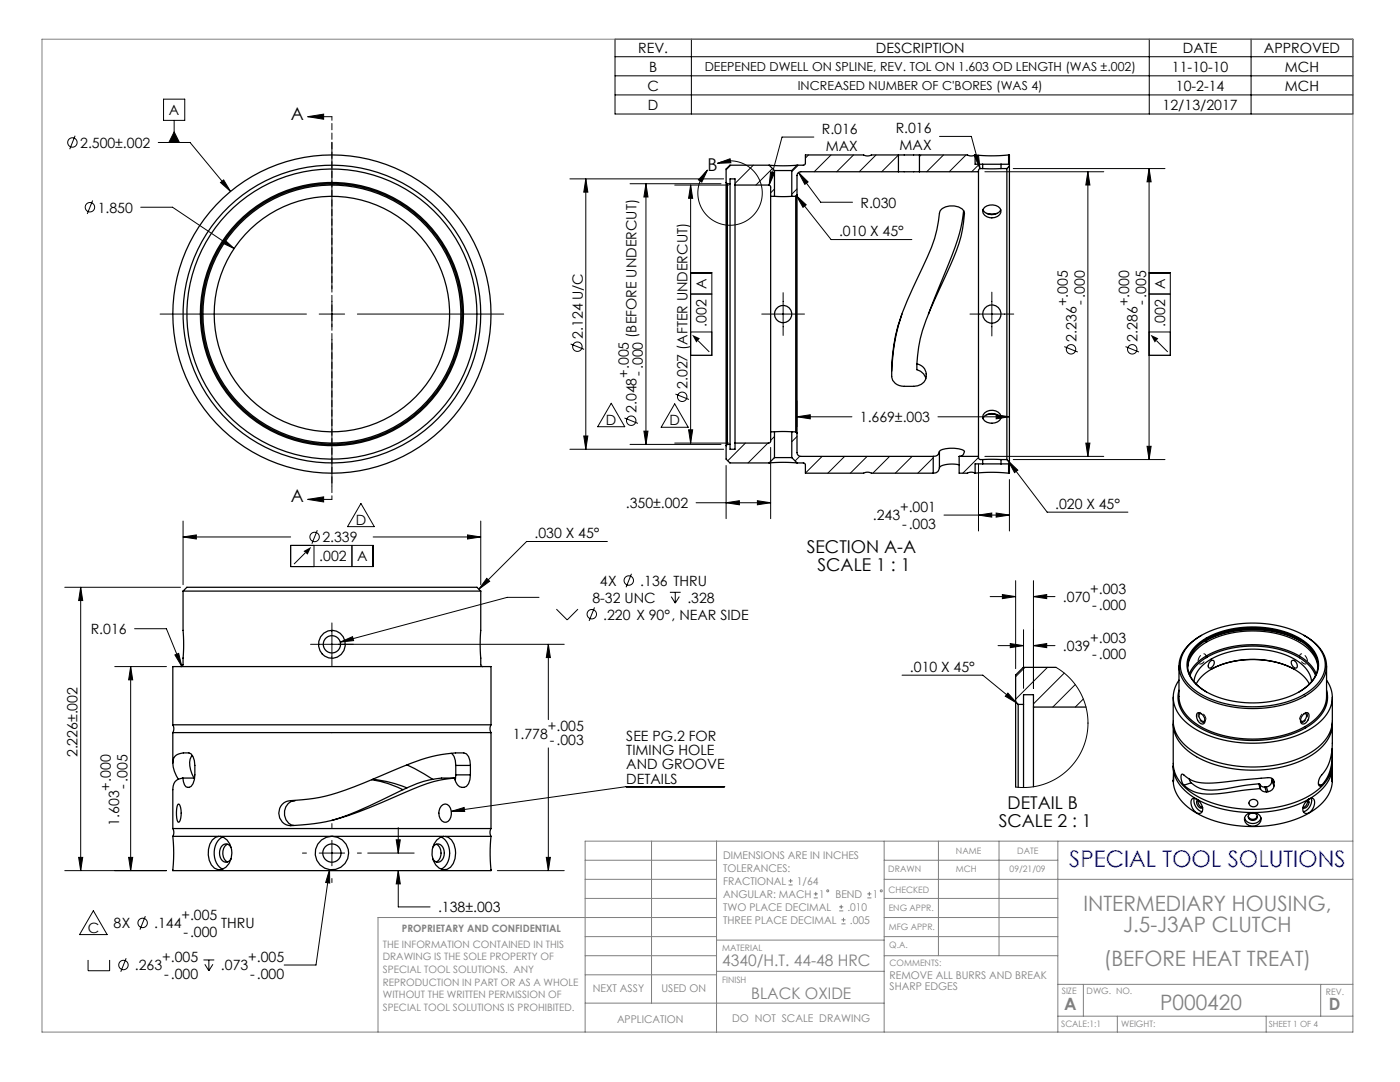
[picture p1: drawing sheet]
<svg xmlns="http://www.w3.org/2000/svg" width="279mm" height="216mm" viewBox="0 0 279 216" stroke-linecap="round" stroke-linejoin="round" font-family="sans-serif">
<g fill="none" stroke="#000" stroke-width=".2">
<path d="M32.6 19.8h4.3v4.2h-4.3zM122.7 7.8h147.3v15h-147.3zM122.7 15.1h147.3M122.7 18.9h147.3M122.7 11.3h147.3M138 7.8v15M229.4 7.8v15M249.7 7.8v15M15 27.1l-1.1 2.7M31.6 28.4h6.3l8.1 9.8M34.8 26.3l1 2.1h-2.1zM34.8 24v4.4"/>
<path d="M44 36.4l.6-.5 1.4 2.3zM61.4 23.3l3.2-.5v1zM61.4 23.3h4.8M66.2 28.4v29.2M113.7 35.7h30.7M116.9 35.7l.4 2.6h-.8zM116.9 35.7v53.9M125.7 36.7h18.2M128.9 36.7l.4 2.6h-.8zM128.9 36.7v52M134.7 36.9h10.7M137.8 36.9v51.5"/>
<path d="M137.8 36.9l.4 2.7h-.8zM141.2 33.9l-1.1 2.4-.7-.4zM143.2 32.6a6.4 6.4 0 0 1 8.9 5.9 6.4 6.4 0 0 1-8.9 5.9 6.4 6.4 0 0 1-2-10.5M143.2 32.6l2.5-.9 .2 .8zM145.8 33l-.9 .9M150.3 33l-3.6 3.6M153.8 34.3l.8 .2-1.1 2.4zM154.2 33.6l-3.3 3.3M154.6 37.7l-.8 .8M158.9 39l2 1.9-.6 .5zM158.9 39l7 8.8h16.1M159.1 37.7l-1.1 1.1"/>
<path d="M159.3 33l-1.3 1.3M159.4 34.4l1.9 1.9-.7 .5zM159.4 34.4l4.4 6h6.3M161.4 30.9l-.7 .6M162.4 27.3h-6.3l-2.6 9.6M165.8 30.9l-3.3 3.4M170.3 30.9l-3.3 3.4M174.8 30.9l-3.3 3.4M179.3 30.9l-3.3 3.4M183.8 30.9l-.3 .3M187.5 27.2h6.4l1.7 6.5M188.3 30.9l-3.4 3.4"/>
<path d="M192.8 30.9l-3.4 3.4M194.5 31.2l.8-.2 .3 2.7zM195.4 32.8l-1.5 1.5M196.5 34.3h23.8M199.9 32.8l-.1 .1M201.5 31.2l-.2 .2M202.2 33.6h30.3M217.1 34.3v56.8M217.1 34.3l.4 2.6h-.8zM229.3 33.6v58.1M229.3 33.6l.4 2.7h-.8zM18.5 40l-1.1 2.7"/>
<path d="M28.1 41.4h6.3l12.3 8.2M44.8 47.8l1.9 1.8-2.4-1.1zM137.8 58.7h4.3M137.8 54.4h4.3v16.5h-4.3M156.3 58.4v8.5M197.9 58.3v8.7M229.3 58.7h4.3M229.3 54.4h4.3v16.5h-4.3M31.9 62.7h29.3M63.7 62.7h5.1M66.2 60.1v5.1M66.2 67.7v29.3"/>
<path d="M71.3 62.7h29.2M113.9 68.6l2.7 1.1M134.8 78.6l2.7 1.1M137.8 66.2h4.3M139.3 68l2.3 2.2M152 62.7h8.6M159.1 80v5.1M193.6 62.7h8.7M212.4 69.2l2.7 1M224.6 69.2l2.7 1M229.3 66.2h4.3M230.8 68l2.2 2.2"/>
<path d="M61.4 99.7l3.2-.6v1.1zM61.4 99.7h4.8M113.7 89.6h30.7M116.5 87h.8l-.4 2.6zM122 80.5l2.7 4.6h-5.4zM124.6 83.4l2.7 1.1M125.7 88.7h18.2M128.5 86h.8l-.4 2.7zM134.7 80.6l2.7 4.7h-5.4zM134.7 88.4h10.7M137.4 85.8h.8l-.4 2.6zM144.9 92.9v10.6"/>
<path d="M148.8 88.4l-3.6 3.5M151.2 99.9l2.6 .4-2.6 .4zM153.3 88.4l-4 4M153.8 89.3v14.2M154.6 87.1l-.8 .8M159.1 87.1l-1.1 1M159.1 83.2l2.6-.4v.8zM159.1 83.2h10.9M159.6 91l-.9 1M164.1 91.1l-3.4 3.3M168.6 91.1l-3.4 3.3M173.1 91.1l-3.4 3.3"/>
<path d="M177.5 91.1l-3.3 3.3M182 91.1l-3.3 3.3M186.2 91.3l-3 3.1M187.2 83.2h14.3M195.3 91.3l-3.1 3.1M195.3 92.6v13.4M196.5 91.1h23.8M198.8 82.8l2.7 .4-2.7 .4zM201.2 92l1.9 1.8-.6 .5zM201.2 92l7.8 10.2h16.1M201.5 94.1l-.2 .2M201.5 95.7v10.3"/>
<path d="M202.2 91.7h30.3M216.7 88.4h.8l-.4 2.7zM228.9 89.1h.8l-.4 2.6zM12.9 117.2h23.1M16.1 117.2l.4 2.6h-.8zM16.1 117.2v56.5M36.5 107.1l2.7-.4v.9zM36.5 104v12.7M36.5 107.1h21.5M58 108.8h16.5v4.3h-16.5zM60.9 110.3l-2.2 2.3M62.7 108.8v4.3"/>
<path d="M63.3 105.8l-1.1 2.7M70.2 108.8v4.3M72 100.5l2.7 4.6h-5.3zM74.5 107.1h21.4M93.3 106.7l2.6 .4-2.6 .5zM95.9 104v12.7M97.1 115.4l.6 .6-2.1 1.6zM107.6 119.2h-6.4l-33.3 8.9M121.2 108h-16.1l-9.5 9.6M126 114.5l-1.1 2.7M133.7 118.2h2.1M134 119l.8 1.3"/>
<path d="M134.8 118.2v2.1M135.6 119l-.8 1.3M138.9 100.3h14.9M144.9 100.3l2.7-.4v.8zM188.4 102.8h13.1M195.3 102.8l2.6-.4v.8zM197.6 119h5.1M198.8 102.4l2.7 .4-2.7 .4zM200 118.6l2.7 .4-2.7 .5zM202.7 115.9v17.5M206.2 119l2.7-.4v.9zM206.2 115.9v21.5"/>
<path d="M206.2 119h4.3M22.9 133h10.3M26.1 133l.4 2.7h-.8zM26.1 133v40.7M26.9 125.5h6.3l3.1 7.5M34.9 130.7l.8-.3 .6 2.6zM66.2 124.3v8.5M67.9 128.1l2.5-1.1 .2 .8zM109.4 128.6l.4 2.6h-.8zM109.4 128.6v15M111 121.5l2.2 2.2 2.1-2.2M112.6 128.6h-50.6"/>
<path d="M118.6 121.2l-1 2.7M180 134.7h16.1l6.8 5.6M199.2 128.8h5.1M201.1 138.3l1.8 2-2.3-1.4zM201.6 128.4l2.7 .4-2.7 .4zM204.3 125.7v11.7M204.6 133.2l-1.9 1.8M206.2 128.8l2.7-.4v.8zM206.2 128.8h4.3M209 133.2l-6.3 6.3M210.7 133.2l1.9 1.3 1.6 1.5 1.2 1.8 .9 2 .6 2.2 .2 2.2-.1 2.2-.6 2-.8 2-1.2 1.8-1.6 1.7-1.6 1.2-2 1.1-2.2 .6-2.1 .3-2.2-.1M212.4 134.3l-6.2 6.2"/>
<path d="M214.6 136.6l-4.5 4.5M216.2 139.5l-1.6 1.6M109.4 149.2v24.5M144.6 157h-19.6l-34.9 4.9M12.9 173.7h20.3M15.7 171.1h.8l-.4 2.6zM25.7 171.1h.8l-.4 2.6zM60.4 170.2h.8M63.7 170.2h5.1M65.8 173.5v2.7l-.8-.1zM65.8 173.5l-2.7 19.1h-6.4M66.2 164.3v.8"/>
<path d="M66.2 167.7v5.1M66.2 175.3v.8M71.3 170.2h.8M73.4 170.2h9.3M79.1 167.6h.8l-.4 2.6zM79.5 173.7l.4 2.7h-.8zM79.5 173.7v7.3h6.3M79.5 165.1v5.1M90.1 161.9l2.5-.8 .1 .8zM99.3 173.7h13.3M109 171.1h.8l-.4 2.6zM17.6 191.5v2.2h4.3v-2.2"/>
<path d="M18.6 181.7l2.8 4.8h-5.5zM25.2 191.2l-1.1 2.7M29 182.8l-1.1 2.7M40.6 191.5h2.2M40.9 192.4l.8 1.3M41.7 191.5v2.2M42.5 192.4l-.8 1.3"/>
<circle cx="14.5" cy="28.4" r=".94"/>
<circle cx="17.9" cy="41.3" r=".94"/>
<circle cx="115.2" cy="69.2" r=".94"/>
<circle cx="136.1" cy="79.2" r=".94"/>
<circle cx="213.7" cy="69.7" r=".94"/>
<circle cx="226" cy="69.7" r=".94"/>
<circle cx="126" cy="83.9" r=".94"/>
<circle cx="62.8" cy="107.1" r=".94"/>
<circle cx="125.5" cy="115.8" r=".94"/>
<circle cx="118.1" cy="122.6" r=".94"/>
<circle cx="24.6" cy="192.6" r=".94"/>
<circle cx="28.5" cy="184.2" r=".94"/>
</g>
<g fill="#000">
<path d="M138.1 66.8l1.6 .7-.7 .8zM229.6 66.8l1.6 .7-.7 .8zM60.6 110l1.5-.9-.7 1.6zM90.1 161.9l2.5-.8 .1 .8z"/>
<path d="M44 36.4l2 1.8-1.4-2.3zM44.8 47.8l-.5 .7 2.4 1.1zM65.8 173.5l-.8 2.6 .8 .1zM79.5 173.7l.4 2.7h-.8zM79.1 167.6h.8l-.4 2.6zM93.3 106.7l2.6 .4-2.6 .5zM36.5 107.1l2.7-.4v.9zM97.1 115.4l.6 .6-2.1 1.6zM67.9 128.1l2.7-.3-.2-.8zM34.9 130.7l1.4 2.3-.6-2.6zM109.4 128.6l.4 2.6h-.8zM109 171.1h.8l-.4 2.6zM151.2 99.9l2.6 .4-2.6 .4zM144.9 100.3l2.7-.4v.8zM198.8 102.4l2.7 .4-2.7 .4zM195.3 102.8l2.6-.4v.8zM159.4 34.4l1.2 2.4 .7-.5zM158.9 39l2 1.9-.6 .5zM198.8 82.8l2.7 .4-2.7 .4zM159.1 83.2l2.6-.4v.8zM201.2 92l1.9 1.8-.6 .5zM194.5 31.2l1.1 2.5-.3-2.7zM153.8 34.3l-.3 2.6 1.1-2.4zM200 118.6l2.7 .4-2.7 .5zM206.2 119l2.7-.4v.9zM206.2 128.8l2.7-.4v.8zM201.6 128.4l2.7 .4-2.7 .4zM201.1 138.3l1.8 2-2.3-1.4z"/>
<path d="M61.4 23.3l3.2-.5v1zM61.4 99.7l3.2-.6v1.1zM34.8 26.3l1 2.1h-2.1z"/>
<path d="M116.9 35.7l.4 2.6h-.8zM116.5 87h.8l-.4 2.6z"/>
<path d="M128.9 36.7l.4 2.6h-.8zM128.5 86h.8l-.4 2.7z"/>
<path d="M141.2 33.9l-1.1 2.4-.7-.4zM143.2 32.6l2.5-.9 .2 .8z"/>
<path d="M217.1 34.3l.4 2.6h-.8zM216.7 88.4h.8l-.4 2.7z"/>
<path d="M229.3 33.6l.4 2.7h-.8zM228.9 89.1h.8l-.4 2.6z"/>
<path d="M26.1 133l.4 2.7h-.8zM25.7 171.1h.8l-.4 2.6zM16.1 117.2l.4 2.6h-.8zM15.7 171.1h.8l-.4 2.6zM137.8 36.9l.4 2.7h-.8zM137.4 85.8h.8l-.4 2.6z"/>
</g>
<g fill="none" stroke="#808080" stroke-width=".2">
<path d="M8.4 7.8h261.6v198.1h-261.6zM116.8 171.7h26.2M116.8 175.5h26.2M116.8 179.3h26.2M130 167.8v32.4M143 167.8v38.1M157.4 176.6h.8M157.4 175.8h.8M157.8 175.4v.8M162.4 179.2h.8M162.4 178.4h.8M162.8 178v.8"/>
<path d="M173.1 179.2h.8M173.1 178.4h.8M173.5 178v.8M176.5 167.8v38.1M176.5 171.7h34.6M176.5 175.5h93.5M176.5 179.3h34.6M187.3 167.8v22.9M199.4 167.8v22.9M211.1 167.8v38.1M270 167.8h-153.2v38.1M116.8 190.7h26.2"/>
<path d="M116.8 186.9h26.2M116.8 194.5h26.2M143 193.8h33.5M143 187.6h33.5M143 183.1h-67.6v22.8M167.5 181.8h.8M167.5 181h.8M167.9 180.5v.9M167.9 184.3h.8M167.9 183.5h.8M168.3 183.1v.8M176.5 190.7h34.6"/>
<path d="M176.5 183.1h34.6M176.5 186.9h34.6M211.1 196.4h58.9M216.2 196.4v6.4M263.6 196.4v6.4M116.8 200.2h59.7M211.1 202.8h58.9M223 202.8v3.1M252.7 202.8v3.1"/>
<circle cx="165.2" cy="177.8" r=".2"/>
<circle cx="175.9" cy="177.8" r=".2"/>
</g>
<path d="M239.9 132.4a1.26 1.26 0 0 0 .5-1.9 1.33 1.33 0 0 0-1.1 1.9h.6M260.1 132.4a.55 .55 0 0 0 .8-.1 .55 .55 0 0 0 0-.7 1.09 1.09 0 0 0-1.4-1 1.45 1.45 0 0 0 .6 1.8M239.9 144.1a1.26 1.26 0 0 1-.5-1.9 1.33 1.33 0 0 1 1.1 1.9h-.6M260.1 144.1a.55 .55 0 0 1-.7-.1 .55 .55 0 0 1 0-.7 1.09 1.09 0 0 1 1.4-1 1.45 1.45 0 0 1-.7 1.8" fill="none" stroke="#000" stroke-width=".2" stroke-dasharray="1.3 .6" stroke-dashoffset=".7" stroke-linecap="butt"/>
<path d="M66.2 23.3v76.4" fill="none" stroke="#000" stroke-width=".2" stroke-dasharray="1.3 .6" stroke-dashoffset=".6"/>
<g fill="none" stroke="#000" stroke-width=".25">
<path d="M144.9 36.4v52.5M144.9 36.4l.3 .3M145.2 36.7v52M145.2 36.7h.5M145.7 36.7v52M145.7 36.7v-1h1v1.2M146.7 36.9l6.8 .1 .3 .3v1.9M146.7 36.9v51.5M153.5 33l2.7 .1 2.9-.1M153.5 33h-7.8l-.8 .7v2.7M153.5 33l1.1 1M153.8 39.2v47"/>
<path d="M153.8 39.2h.8M154.6 34h3.4M154.6 39.2h3.4M154.6 34v5.2M158 39.2h.8M158 34v5.2M158.8 39.2v47M159.1 38.9v47.5M159.1 38.9l-.3 .3M159.1 33l-1.1 1M179.3 30.9h4.2M179.3 30.9h-5.4a1.59 1.59 0 0 1-1.5 0h-11.7v1.9l-.3 .2h-1.3"/>
<path d="M179.3 34.3h4.2M179.3 30.9v3.4M179.3 34.3h-19.5a.76 .76 0 0 0-.7 .7v3.9M183.5 30.9v3.4M183.5 34.3h11.8M183.5 30.9h9.6a1.59 1.59 0 0 0 1.5 0M194.6 30.9v1.9h1.5M195.3 34.3v56.8M196.1 33.6h3.7M196.1 32.8h3.7M196.1 33.6h-.5a.48 .48 0 0 0-.3 .7M196.1 32.8v.8"/>
<path d="M199.8 33.6h1.1M199.8 32.8v.8M200.9 33.6v58.1M201.3 30.9a31.9 31.9 0 0 1-6.7 0M201.3 30.9h.2v2.2M201.3 30.9v1.9h-1.5M201.5 33.1v59.1M201.5 33.1l-.6 .5M188.1 41.6a3.4 3.4 0 0 1 4.2 .4l.1 .3a25 25 0 0 1-2.8 10.7l-3.1 6.9a31.7 31.7 0 0 0-3.5 12.7 2.11 2.11 0 0 1 1.8 2.3v.2a2.19 2.19 0 0 1-2.5 2 5.6 5.6 0 0 1-3.3-.4 2.67 2.67 0 0 1-1-2.7 36 36 0 0 1 4.2-16.5l1.9-4.1a28.8 28.8 0 0 0 3.5-11.1zM192.3 42a32.3 32.3 0 0 1-2.9 10.5l-4.1 10.2M196.2 41.8a2.08 2.08 0 0 0 3.5 0M196.5 41.4a2.17 2.17 0 0 1 3.3 .6 1.81 1.81 0 0 1-2.8 1.3 1.13 1.13 0 0 1-.5-1.9z"/>
<path d="M199 42.6l-1.1 .1-1-.1M180 62.7a39.4 39.4 0 0 0-2 11.3M183 72.6v1.2a2.28 2.28 0 0 1 1.8 1.7M185.3 62.7h.1M144.9 88.9v2.7l.8 .8h7.8M145.2 88.7h.5M145.2 88.7l-.3 .2M146.7 88.4v1.2h-1v-.9M153.5 92.4l2.7-.1 2.9 .1M153.8 86.2v1.9l-.3 .3h-6.8M153.8 86.2h.8M154.6 91.3h3.4"/>
<path d="M154.6 86.2h3.4M154.6 91.3l-1.1 1.1M154.6 86.2v5.1M158 91.3l1.1 1.1M158 86.2h.8M158 86.2v5.1M158.8 86.2l.3 .2M159.1 86.4v3.9a.76 .76 0 0 0 .7 .8h26.4M159.1 92.4h1.3l.3 .2v1.8h11.7a1.59 1.59 0 0 1 1.5 0h12.3M186.2 91.1v3.3M187.5 90.1a1.24 1.24 0 0 1 1.2-.6 4.5 4.5 0 0 1 3.8 .6l-.4 .8-.7 .2M187.5 90.1a1.07 1.07 0 0 1-1.3 1"/>
<path d="M187.5 93.3l-.2 .5a.97 .97 0 0 1-1.1 .6M187.5 90.1v3.2M191.4 92.7a4.9 4.9 0 0 0-3.9 .5v.1M191.4 91.1v3.3h1.7a1.59 1.59 0 0 1 1.5 0M191.4 91.1h3.9M194.6 94.4a31.9 31.9 0 0 1 6.7 0M195.3 91.1a.47 .47 0 0 0 .4 .6h.4M196.1 91.7h3.7M196.1 92.6h3.7M196.1 92.6h-1.5v1.8M196.1 91.7v.9M196.5 82.4a2.07 2.07 0 0 1 3.3 .6 1.69 1.69 0 0 1-2.2 1.4 1.32 1.32 0 0 1-1.4-1.6z"/>
<path d="M199 82.8l-1.2-.2-.9 .2M199.7 83.5a2.08 2.08 0 0 0-3.5 0M199.8 92.6h1.5v1.8M199.8 91.7h1.1M199.8 91.7v.9M200.9 91.7l.6 .5M201.5 92.2v2.2h-.2M36.5 117.9l.1 11.4-.1 3.4-.4 .3M36.5 117.9h59.4M36.5 117.9l.8-.7h57.9l.7 .7M95.9 117.9l-.1 11.9 .2 2.9 .4 .3M64.6 126.3a2.71 2.71 0 0 1 3.7 .5 2.71 2.71 0 0 1-.3 3.8 2.71 2.71 0 0 1-3.7-.1 2.88 2.88 0 0 1 .3-4.2z"/>
<path d="M210.7 133.2h-6.5l-1.5 1.5v5.4M234.1 139.1v4.8a7.4 7.4 0 0 0 4.1 6.1 24.8 24.8 0 0 0 20.9 1.4 10.2 10.2 0 0 0 6.6-6.2l.2-1v-5.1M235.3 132.9v6.1a7 7 0 0 0 3.7 5.6 22.6 22.6 0 0 0 22 0 7 7 0 0 0 3.7-5.6v-6.1M235.3 135.7a5.9 5.9 0 0 0 1.2 8.3 20.6 20.6 0 0 0 14 4.3 20.3 20.3 0 0 0 13-4.3 6 6 0 0 0 1.2-8.3M235.3 137.7a6 6 0 0 0 2.6 6.5 21 21 0 0 0 14.9 3.4 16.1 16.1 0 0 0 10.8-4.9 5.4 5.4 0 0 0 1.1-5M237 132.9a6.4 6.4 0 0 1 3.8-5.2 20 20 0 0 1 19.3 .5 6.1 6.1 0 0 1 2.9 4.7M237 133.1a6.7 6.7 0 0 1 3.8-5 20 20 0 0 1 19.3 .5 6.2 6.2 0 0 1 2.9 4.5M237.3 134.5a10 10 0 0 1 6.9-5.1 20.1 20.1 0 0 1 15.9 2 7 7 0 0 1 2.6 3.1M237.4 128.6a17.8 17.8 0 0 1 12.3-4.3 19 19 0 0 1 12.6 4 5.5 5.5 0 0 1 .1 8.7 18.3 18.3 0 0 1-12.5 4 18.9 18.9 0 0 1-11.9-3.7 5.5 5.5 0 0 1-.6-8.7zM237.5 134.8a9.7 9.7 0 0 1 6.8-5.1 19.7 19.7 0 0 1 15.7 2 6.7 6.7 0 0 1 2.5 3.1M238.3 136a6.4 6.4 0 0 1 4-4.8 18.4 18.4 0 0 1 16.4 .6 5.8 5.8 0 0 1 3.1 4.2M238.7 128.9a16.8 16.8 0 0 1 11.9-3.8 16 16 0 0 1 11 4 5 5 0 0 1-.7 7.8 18.5 18.5 0 0 1-14 3.1 13.4 13.4 0 0 1-9.1-4.6 4.9 4.9 0 0 1 .9-6.5z"/>
<path d="M238.7 136.5a9.9 9.9 0 0 1 7-4.4 17.8 17.8 0 0 1 13.5 2.1l1.3 1.1 .8 1.2M239.8 126.8a7.5 7.5 0 0 0-4.5 6.1 7 7 0 0 0 3.7 5.6 22.6 22.6 0 0 0 22 0 6.8 6.8 0 0 0 3.7-6.1 7.8 7.8 0 0 0-4.4-5.6M240.4 127.9a21.1 21.1 0 0 1 19.2 0M240.8 138.1a6.2 6.2 0 0 1-3.7-5.9 7.3 7.3 0 0 1 4.3-5.1 20.4 20.4 0 0 1 18.1 .5 6.1 6.1 0 0 1 3.5 5.8 6.8 6.8 0 0 1-3.7 4.7M241.5 132a.45 .45 0 0 1 .4-.2 .45 .45 0 0 1 .4 .2 1.03 1.03 0 0 1-1.1 1.3l-.1-.6zM241.7 133.6a18.6 18.6 0 0 1 16.7 0M257.8 131.9a.9 .9 0 0 1 .9 .2 .9 .9 0 0 1 .2 1l-.1 .2a.99 .99 0 0 1-1-1.4zM34.5 144.6a1.59 1.59 0 0 1 0 1.6M34.5 146.2h63.5M34.5 144.6h63.5M34.5 144.6v-11.6h63.5v11.6M34.5 146.2v6.1"/>
<path d="M36.5 155.3a1.72 1.72 0 0 0 1 1.8h.2a2.32 2.32 0 0 0 1.2-2.5v-1.9a2.32 2.32 0 0 0-1.2-2.5h-.6a2.81 2.81 0 0 0-2.4 1.1 4.9 4.9 0 0 0 .9 4.2M36.5 155.3h-.3a1.96 1.96 0 0 0-1.7 2.3v7.7M36.5 155.3h2.3M38.4 150.8a3.3 3.3 0 0 0-.1 3.6l.4 .9M58 159.8h.9a2.53 2.53 0 0 0-2.1 2.3 2.53 2.53 0 0 0 1.9 2.6M74.2 155.6a20 20 0 0 1 6.2 2M74.4 155.5l.6 .1a23.9 23.9 0 0 1 6.2 1.6M81.2 152.6l1.5 .7 3.7 2.2M90 150.3a2.41 2.41 0 0 1 1 2.4M90.7 155.3h-.7a25.2 25.2 0 0 0-9.1 2.8 91 91 0 0 1-15.9 5.9l-5.7 .7a2.69 2.69 0 0 1-3.7-2.4 2.41 2.41 0 0 1 2.4-2.5M90.7 155.3a19.7 19.7 0 0 0-10.9 2.6 76.1 76.1 0 0 1-13.6 5.8M91 154.6l-.2 1.1"/>
<path d="M91 152.7v1.9M91 152.7h2.9M91 154.6h2.9M93.9 152.7a2.17 2.17 0 0 0-1.3-2.5h-.8a28.2 28.2 0 0 0-11.7 2.9 117.6 117.6 0 0 1-15.1 5.8l-3.4 .6-3.6 .3M93.9 154.6a2.13 2.13 0 0 1-1.4 2.5h-.3a1.42 1.42 0 0 1-1.3-1.1l-.2-.7M93.9 152.7v1.9M98 144.6a1.59 1.59 0 0 0 0 1.6M98 146.2v19.1M202.7 140.1v16.9M202.7 140.1l.5 .5M203.2 140.6v16.5M203.2 140.6h1.1"/>
<path d="M204.3 140.6v16.5M204.3 140.6v-2h1.9v2.5M206.2 141.1v15.9M206.2 141.1h10.5M234.1 144.5v7.8a7.4 7.4 0 0 0 4.1 6.1 24.8 24.8 0 0 0 20.9 1.4 10.2 10.2 0 0 0 6.6-6.1l.2-1.1v-2.1M234.1 155.7a7.4 7.4 0 0 0 4.1 6.2 24.8 24.8 0 0 0 20.9 1.4 10.2 10.2 0 0 0 6.6-6.2l.2-1.4M234.1 153a7.6 7.6 0 0 0 4 6l.6 .4M234.1 153l.1 3v-1.7M234.2 144.2a7.3 7.3 0 0 0 4 6.4 24.8 24.8 0 0 0 20.9 1.4 10.2 10.2 0 0 0 6.6-6.2l.2-1.6M234.2 152.7l-.1 .3M236.3 156.7a6.9 6.9 0 0 0 5.5 1.8l9.6-1.1M237.3 155.4l.4 .8"/>
<path d="M237.7 156.2a6.1 6.1 0 0 0 5.3 1.4l8.3-1.2M237.7 156.2l-1.4 .5M238.4 159.3a2.28 2.28 0 0 0 1.5 2.7M238.7 159.4a.63 .63 0 0 0-1 .4 2.23 2.23 0 0 0 1.7 2.5 1.32 1.32 0 0 0 .2-2.1l-.8-.7M238.7 159.4l.1 .1M238.8 159.5a22.8 22.8 0 0 0 11.2 2.6M238.9 142.3a1.05 1.05 0 0 1 1.5 .9 .84 .84 0 0 1-.4 1.3 1.66 1.66 0 0 1-1.1-2.2zM239 159.6a1.01 1.01 0 0 0 0 1.1 1.01 1.01 0 0 0 .9 .5l.1-.1M239.1 159.7a1.2 1.2 0 0 0 .9 1.4M239.8 142.4a.5 .5 0 0 0-.6 .3 .5 .5 0 0 0 .2 .6 .62 .62 0 0 0 .4 .6 .62 .62 0 0 0 .7-.2M249.4 159.8a.84 .84 0 0 1 1.2-.2 .84 .84 0 0 1 .2 1.2 .85 .85 0 0 1-1.1 .1 .85 .85 0 0 1-.3-1.1zM251.3 156.4l.1 .1"/>
<path d="M251.3 156.4l.1 1M251.4 156.5a1 1 0 0 0 1 .6M251.4 156.5l.2 .9M251.4 157.4h.2M251.6 157.4a1.11 1.11 0 0 0 1.1 .6M252.4 157.1l.3 .9M252.7 157l-.3 .1M252.7 157l.3 1M253 158h-.3M253.8 155.9a1.23 1.23 0 0 1-1.1 1.1M253.8 155.3v.6M253.8 155.9l.5 .9"/>
<path d="M254 155.4l.3 .6M254.3 156.8a1.32 1.32 0 0 1-1.3 1.2M254.3 156a1.24 1.24 0 0 0-1.8-.8l-5.5 .5a23.9 23.9 0 0 1-8.3 .3 7.2 7.2 0 0 1-2.7-1.5h-.1a1.6 1.6 0 0 0 .3 2l.1 .2M254.3 156v.8M260.2 142.5a.61 .61 0 0 1 .9-.1 1.64 1.64 0 0 1-1.1 2.1 1 1 0 0 1-.1-1.7zM260.3 142.4a.46 .46 0 0 1 .5 .2 .46 .46 0 0 1-.1 .6 .7 .7 0 0 1-1.1 .6l-.1-.1M260.9 159.7a1.22 1.22 0 0 1-.9 1.4M261 159.6a1.01 1.01 0 0 1 0 1.1 1.01 1.01 0 0 1-.9 .5l-.1-.1M261.2 159.5a22.8 22.8 0 0 1-11.1 2.6M261.3 159.4a.71 .71 0 0 1 .9 0 .71 .71 0 0 1 .1 .9 2 2 0 0 1-1.8 2 1.22 1.22 0 0 1-.2-1.9l.9-.9M261.3 159.4l-.1 .1M261.7 159.3a2.29 2.29 0 0 1-1.6 2.7"/>
<path d="M263.1 156.5l.7 .2M265.8 149.4a8.9 8.9 0 0 1-2 7.3M265.9 152.7v.3M265.9 144.5v3.8a9.2 9.2 0 0 1-2.5 6.9l-.2 .4a1.03 1.03 0 0 0 .2 1.3l.4-.2M265.9 153a7.6 7.6 0 0 1-4 6l-.6 .4M265.9 153v3l-.1-1.7M34.5 165.3a1.59 1.59 0 0 1 0 1.6M34.5 165.3h63.5M34.5 166.9h9.2a2.63 2.63 0 0 0-2.1 2.6 4 4 0 0 0 1.2 3.7 2.02 2.02 0 0 0 2.9-.9 3.9 3.9 0 0 0-1.1-5.2l-.7-.2h22.2M34.5 166.9a33.4 33.4 0 0 1 0 6.8h63.5v-.2a31.8 31.8 0 0 1 0-6.6M35.6 160.4a2.23 2.23 0 0 1 .5 2.3 1.71 1.71 0 0 1-.4 1.4 3.6 3.6 0 0 1-.4-3.1zM44.5 167a3.9 3.9 0 0 0 0 6.4"/>
<path d="M45.4 168.5a2.1 2.1 0 0 0 0 3.5M46.1 169.1a1.12 1.12 0 0 0-1.2-.7 1.12 1.12 0 0 0-.9 1 1.99 1.99 0 0 0 .9 2.6 1.16 1.16 0 0 0 1.2-.7M66.1 166.9a3.3 3.3 0 0 0-2.7 5 3.3 3.3 0 0 0 5.7 0 3.3 3.3 0 0 0-2.7-5M66.1 166.9h.3M66.4 166.9h22.2a3.4 3.4 0 0 0-2.1 4.8 2.2 2.2 0 0 0 3.4 1.3 4.5 4.5 0 0 0 .2-5.4l-.6-.5-.7-.2M86.4 169a1.12 1.12 0 0 1 1.2-.6 1.12 1.12 0 0 1 .9 1 1.99 1.99 0 0 1-1 2.6 1.14 1.14 0 0 1-1.1-.6M87.1 168.5a2.11 2.11 0 0 1 0 3.5M88 167a3.9 3.9 0 0 1 .1 6.4M88.1 160.8a1.03 1.03 0 0 1 1-.3 1.03 1.03 0 0 1 .8 .8 2.08 2.08 0 0 1-.9 2.8 1.7 1.7 0 0 1-1.4-2.2zM88.9 166.9h9.1M98 165.3a1.59 1.59 0 0 0 0 1.6M248.4 163.2a1.76 1.76 0 0 0 1.6 1.1 1.76 1.76 0 0 0 1.7-1.1"/>
<path d="M249.3 162.5a.85 .85 0 0 1 1.2-.2 .85 .85 0 0 1 .2 1.2 .85 .85 0 0 1-1.2 .1 .85 .85 0 0 1-.2-1.1zM250 162.1a1.37 1.37 0 0 0-1.7 1.3 1.37 1.37 0 0 0 1.5 1.5 1.45 1.45 0 0 0 1.5-.6 1.45 1.45 0 0 0 .1-1.6l-.3-.3-1-.3M250 162.1h.1M250.9 162.9a.96 .96 0 0 1-.9 .6 .96 .96 0 0 1-.9-.6"/>
<circle cx="66.2" cy="62.7" r="28.9"/>
<circle cx="66.2" cy="62.7" r="31.7"/>
<circle cx="66.2" cy="62.7" r="23.5"/>
<circle cx="66.2" cy="62.7" r="29.7"/>
<circle cx="66.2" cy="62.7" r="26"/>
<circle cx="66.2" cy="62.7" r="26.3"/>
<circle cx="66.2" cy="62.7" r="25.7"/>
<circle cx="156.3" cy="62.7" r="1.73"/>
<circle cx="197.9" cy="62.7" r="1.83"/>
<circle cx="66.2" cy="128.6" r="1.73"/>
<circle cx="66.2" cy="170.2" r="1.83"/>
</g>
<text font-size="4.6" fill="#00f" x="213.4" y="173">SPECIAL TOOL SOLUTIONS</text>
<g font-size="4.2" fill="#808080">
<text x="216.2" y="181.7">INTERMEDIARY HOUSING,</text>
<text x="224.2" y="186">J.5-J3AP CLUTCH</text>
<text x="220.3" y="192.8">(BEFORE HEAT TREAT)</text>
<text x="231.6" y="201.5">P000420</text>
</g>
<g font-size="3.5">
<text x="58" y="23.9">A</text>
<text x="141.2" y="34.2">B</text>
<text x="58" y="100.3">A</text>
<text x="161" y="110.4">SECTION A-A</text>
<text x="163.1" y="114">SCALE 1 : 1</text>
<text x="201.1" y="161.5">DETAIL B</text>
<text x="199.3" y="165">SCALE 2 : 1</text>
</g>
<g font-size="3.4" fill="#808080">
<text x="212.4" y="201.4">A</text>
<text x="265.2" y="201.4">D</text>
</g>
<g font-size="3.2" fill="#808080">
<text x="144.1" y="192.8">4340/H.T. 44-48 HRC</text>
<text x="149.9" y="199.2">BLACK OXIDE</text>
</g>
<g font-size="2.8">
<text x="127.4" y="10.6">REV.</text>
<text x="174.8" y="10.6">DESCRIPTION</text>
<text x="236.1" y="10.6">DATE</text>
<text x="252.2" y="10.6">APPROVED</text>
<text x="129.6" y="14.3">B</text>
<text x="233.9" y="14.3">11-10-10</text>
<text x="256.4" y="14.3">MCH</text>
<text x="33.7" y="23">A</text>
<text x="129.2" y="18.1">C</text>
<text x="129.3" y="21.9">D</text>
<text x="232" y="21.9">12/13/2017</text>
<text x="234.7" y="18.1">10-2-14</text>
<text x="256.4" y="18.1">MCH</text>
<text x="16" y="29.5">2.500±.002</text>
<text x="164" y="26.7">R.016</text>
<text x="178.8" y="26.6">R.016</text>
<text x="179.5" y="30">MAX</text>
<text x="164.8" y="30.1">MAX</text>
<text x="171.7" y="41.4">R.030</text>
<text x="19.5" y="42.4">1.850</text>
<text x="167.5" y="47.2">.010 X 45°</text>
<text x="141" y="57.6" transform="rotate(-90 141 57.6)">A</text>
<text x="232.5" y="57.6" transform="rotate(-90 232.5 57.6)">A</text>
<text x="141" y="65.2" transform="rotate(-90 141 65.2)">.002</text>
<text x="213.1" y="61.2" transform="rotate(-90 213.1 61.2)">+.005</text>
<text x="216.5" y="60.8" transform="rotate(-90 216.5 60.8)">-.000</text>
<text x="225.4" y="61.2" transform="rotate(-90 225.4 61.2)">+.000</text>
<text x="228.7" y="60.8" transform="rotate(-90 228.7 60.8)">-.005</text>
<text x="232.5" y="65.2" transform="rotate(-90 232.5 65.2)">.002</text>
<text x="116.3" y="67.6" transform="rotate(-90 116.3 67.6)">2.124 U/C</text>
<text x="127" y="67.4" transform="rotate(-90 127 67.4)">(BEFORE UNDERCUT)</text>
<text x="214.8" y="68.1" transform="rotate(-90 214.8 68.1)">2.236</text>
<text x="227" y="68.1" transform="rotate(-90 227 68.1)">2.286</text>
<text x="125.5" y="75.4" transform="rotate(-90 125.5 75.4)">+.005</text>
<text x="128.3" y="75" transform="rotate(-90 128.3 75)">-.000</text>
<text x="137.2" y="77.6" transform="rotate(-90 137.2 77.6)">2.027 (AFTER UNDERCUT)</text>
<text x="127" y="82.4" transform="rotate(-90 127 82.4)">2.048</text>
<text x="120.9" y="84.7">D</text>
<text x="133.6" y="84.8">D</text>
<text x="171.6" y="84.2">1.669±.003</text>
<text x="124.9" y="101.4">.350±.002</text>
<text x="210.6" y="101.6">.020 X 45°</text>
<text x="71" y="104.7">D</text>
<text x="106.7" y="107.4">.030 X 45°</text>
<text x="174.2" y="103.8">.243</text>
<text x="179.6" y="102.2">+.001</text>
<text x="180" y="105.5">-.003</text>
<text x="63.7" y="112">.002</text>
<text x="64.3" y="108.2">2.339</text>
<text x="71.3" y="112">A</text>
<text x="119.7" y="116.9">4X</text>
<text x="127.8" y="116.9">.136 THRU</text>
<text x="217.6" y="118.4">+.003</text>
<text x="118.2" y="120.3">8-32 UNC</text>
<text x="120.4" y="123.6">.220 X 90°, NEAR SIDE</text>
<text x="137.2" y="120.3">.328</text>
<text x="212.1" y="120.1">.070</text>
<text x="218" y="121.8">-.000</text>
<text x="18.1" y="126.5">R.016</text>
<text x="212.1" y="129.9">.039</text>
<text x="217.6" y="128.2">+.003</text>
<text x="218" y="131.6">-.000</text>
<text x="181.6" y="134.1">.010 X 45°</text>
<text x="102.3" y="147.4">1.778</text>
<text x="109.4" y="145.8">+.005</text>
<text x="109.7" y="148.6">-.003</text>
<text x="125" y="147.9">SEE PG.2 FOR</text>
<text x="15.5" y="151.1" transform="rotate(-90 15.5 151.1)">2.226±.002</text>
<text x="125" y="150.7">TIMING HOLE</text>
<text x="125" y="153.5">AND GROOVE</text>
<text x="22.1" y="157.8" transform="rotate(-90 22.1 157.8)">+.000</text>
<text x="25.5" y="157.4" transform="rotate(-90 25.5 157.4)">-.005</text>
<text x="125" y="156.4">DETAILS</text>
<text x="23.8" y="164.7" transform="rotate(-90 23.8 164.7)">1.603</text>
<text x="22.7" y="185.2">8X</text>
<text x="30.8" y="185.2">.144</text>
<text x="36.2" y="183.5">+.005</text>
<text x="44.2" y="185.2">THRU</text>
<text x="87.4" y="182">.138±.003</text>
<text x="17.5" y="186.1">C</text>
<text x="32.4" y="191.9">+.005</text>
<text x="36.6" y="186.9">-.000</text>
<text x="49.6" y="191.9">+.005</text>
<text x="26.9" y="193.6">.263</text>
<text x="32.8" y="195.3">-.000</text>
<text x="44.1" y="193.6">.073</text>
<text x="49.9" y="195.3">-.000</text>
</g>
<g font-size="2.5">
<text x="140.6" y="14.2">DEEPENED DWELL ON SPLINE, REV. TOL ON 1.603 OD LENGTH (WAS ±.002)</text>
<text x="159.2" y="18">INCREASED NUMBER OF C'BORES (WAS 4)</text>
</g>
<g font-size="2.1" fill="#808080">
<text x="144.3" y="171.4">DIMENSIONS ARE IN INCHES</text>
<text x="144.3" y="174">TOLERANCES:</text>
<text x="144.3" y="179.2">ANGULAR: MACH</text>
<text x="144.3" y="176.6">FRACTIONAL</text>
<text x="159" y="176.6">1/64</text>
<text x="163.5" y="179.2">1</text>
<text x="166.7" y="179.2">BEND</text>
<text x="174.2" y="179.2">1</text>
<text x="144.3" y="181.8">TWO PLACE DECIMAL</text>
<text x="144.3" y="184.3">THREE PLACE DECIMAL</text>
<text x="169.1" y="181.8">.010</text>
<text x="169.6" y="184.3">.005</text>
<text x="118.3" y="197.9">NEXT ASSY</text>
<text x="132" y="197.9">USED ON</text>
<text x="177.5" y="195.4">REMOVE ALL BURRS AND BREAK</text>
<text x="177.5" y="197.5">SHARP EDGES</text>
<text x="146.1" y="203.8">DO NOT SCALE DRAWING</text>
<text x="123.1" y="204">APPLICATION</text>
</g>
<g font-size="2" fill="#808080">
<text x="76.4" y="189.1">THE INFORMATION CONTAINED IN THIS</text>
<text x="76.4" y="191.6">DRAWING IS THE SOLE PROPERTY OF</text>
<text x="80.2" y="186">PROPRIETARY AND CONFIDENTIAL</text>
<text x="76.4" y="194.2">SPECIAL TOOL SOLUTIONS. ANY</text>
<text x="76.4" y="196.7">REPRODUCTION IN PART OR AS A WHOLE</text>
<text x="76.4" y="199.2">WITHOUT THE WRITTEN PERMISSION OF</text>
<text x="76.4" y="201.7">SPECIAL TOOL SOLUTIONS IS PROHIBITED.</text>
</g>
<g font-size="1.8" fill="#808080">
<text x="190.8" y="170.3">NAME</text>
<text x="203" y="170.4">DATE</text>
<text x="177.3" y="174.1">DRAWN</text>
<text x="177.3" y="178.1">CHECKED</text>
<text x="190.8" y="174.1">MCH</text>
<text x="201.5" y="174.1">09/21/09</text>
<text x="177.4" y="181.7">ENG APPR.</text>
<text x="177.4" y="185.5">MFG APPR.</text>
<text x="144.1" y="189.8">MATERIAL</text>
<text x="177.5" y="189.3">Q.A.</text>
<text x="144.1" y="196.2">FINISH</text>
<text x="177.5" y="192.8">COMMENTS:</text>
<text x="211.9" y="198.3">SIZE</text>
<text x="216.9" y="198.4">DWG. NO.</text>
<text x="264.6" y="198.5">REV.</text>
<text x="211.8" y="204.9">SCALE:1:1</text>
<text x="223.7" y="205">WEIGHT:</text>
</g>
<text font-size="1.7" fill="#808080" x="253.2" y="204.9">SHEET 1 OF 4</text>
</svg>
